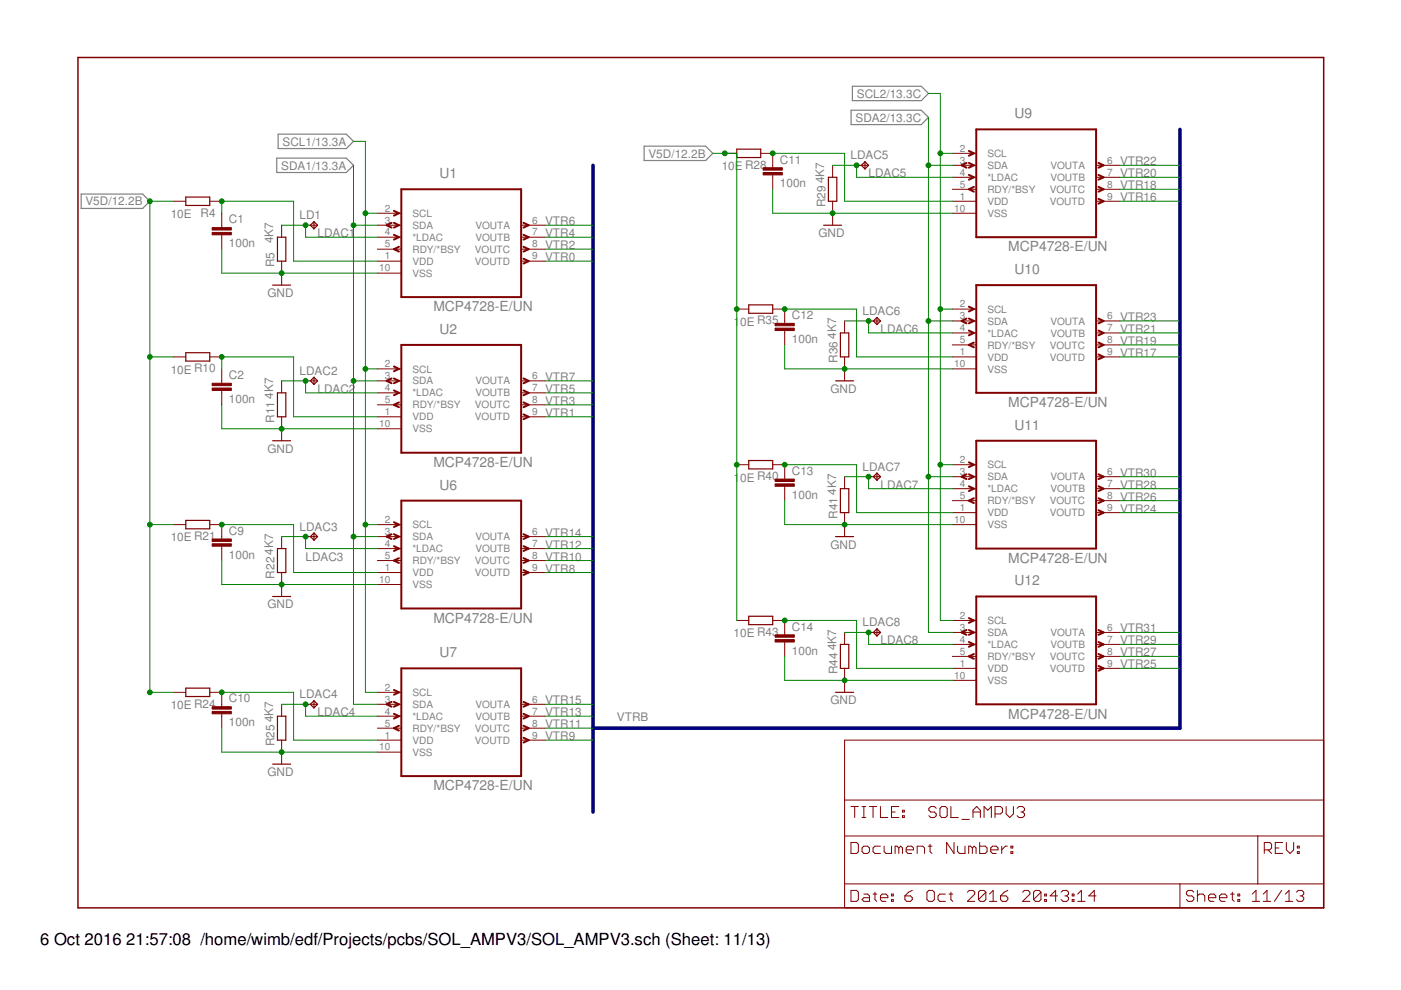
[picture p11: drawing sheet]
<svg xmlns="http://www.w3.org/2000/svg" width="297mm" height="210mm" viewBox="0 0 297 210" stroke-linecap="round" stroke-linejoin="round" font-family="sans-serif">
<path d="M180.7 18.3h14.6l1.5 1.5-1.5 1.5h-14.6zM58.7 33.5h14.7l1.6 1.6-1.6 1.5h-14.7zM59 28.4h14.4l1.6 1.6-1.6 1.5h-14.4zM136.6 31h13l1.5 1.5-1.5 1.5h-13zM180.4 23.4h14.9l1.5 1.5-1.5 1.5h-14.9zM17.2 41.1h13l1.6 1.6-1.6 1.5h-13z" fill="none" stroke="#808080" stroke-width=".25"/>
<path d="M16.5 12.2h264.1v180.3h-264.1z" fill="none" stroke="#800000" stroke-width=".32"/>
<g fill="none" stroke="#800000" stroke-width=".21">
<path d="M153.7 32.5h2.5M161.3 32.5h2.5v3.1M163.8 37.1v3M176.5 35.1v2.5M181.6 35.1h2.5M201.9 37.6h5.1M201.9 32.5h5.1M201.9 35.1h5.1M232.4 37.6h5.1M232.4 35.1h5.1M36.9 42.7h2.5M44.5 42.7h2.5"/>
<path d="M47 45.2v3.1M47 49.8v3M59.7 47.8v2.5M59.7 55.4v5.1M64.8 47.8h2.5M80 50.3h5.1M80 52.8h5.1M80 45.2h5.1M80 47.8h5.1M80 55.4h5.1M80 57.9h5.1M110.5 50.3h5.1"/>
<path d="M110.5 52.8h5.1M110.5 47.8h5.1M110.5 55.4h5.1M176.5 42.7v5.1M201.9 45.2h5.1M201.9 42.7h5.1M201.9 40.1h5.1M232.4 42.7h5.1M232.4 40.1h5.1M36.9 75.7h2.5M44.5 75.7h2.5M47 78.2v3.1"/>
<path d="M80 78.2h5.1M156.2 65.5h2.5M163.8 65.5h2.6v3.1M166.4 70.1v3M179.1 68.1v2.5M179.1 75.7v5.1M184.1 68.1h2.6M201.9 78.2h5.1M201.9 75.7h5.1M201.9 70.6h5.1M201.9 73.1h5.1M201.9 65.5h5.1"/>
<path d="M201.9 68.1h5.1M232.4 75.7h5.1M232.4 70.6h5.1M232.4 73.1h5.1M232.4 68.1h5.1M47 82.8v3M59.7 80.8v2.5M59.7 88.4v5.1M64.8 80.8h2.5M80 83.3h5.1M80 85.8h5.1M80 80.8h5.1"/>
<path d="M80 88.4h5.1M80 90.9h5.1M110.5 83.3h5.1M110.5 85.8h5.1M110.5 80.8h5.1M110.5 88.4h5.1M156.2 98.5h2.5M163.8 98.5h2.6v3.1M201.9 98.5h5.1M36.9 111.2h2.5M44.5 111.2h2.5v3.1M47 115.8v3.1"/>
<path d="M59.7 113.8v2.5M64.8 113.8h2.5M80 116.3h5.1M80 118.9h5.1M80 111.2h5.1M80 113.8h5.1M110.5 116.3h5.1M110.5 118.9h5.1M110.5 113.8h5.1M166.4 103.1v3.1M179.1 101.1v2.5M179.1 108.7v5.1"/>
<path d="M184.1 101.1h2.6M201.9 111.2h5.1M201.9 103.6h5.1M201.9 106.2h5.1M201.9 101.1h5.1M201.9 108.7h5.1M232.4 103.6h5.1M232.4 106.2h5.1M232.4 101.1h5.1M232.4 108.7h5.1M59.7 121.4v5.1M80 121.4h5.1"/>
<path d="M80 123.9h5.1M110.5 121.4h5.1M156.2 131.6h2.5M163.8 131.6h2.6v3M166.4 136.1v3.1M179.1 134.1v2.5M184.1 134.1h2.6M201.9 136.6h5.1M201.9 139.2h5.1M201.9 131.6h5.1M201.9 134.1h5.1M232.4 136.6h5.1"/>
<path d="M232.4 139.2h5.1M232.4 134.1h5.1M36.9 146.8h2.5M44.5 146.8h2.5v3M47 151.3v3.1M59.7 149.3v2.5M59.7 156.9v5.1M64.8 149.3h2.5M80 156.9h5.1M80 151.8h5.1M80 154.4h5.1M80 146.8h5.1"/>
<path d="M80 149.3h5.1M80 159.5h5.1M110.5 156.9h5.1M110.5 151.8h5.1M110.5 154.4h5.1M110.5 149.3h5.1M179.1 156.9h101.5v35.6h-101.5zM179.1 141.7v5.1M201.9 141.7h5.1M201.9 144.3h5.1M232.4 141.7h5.1M179.1 177.2h101.5"/>
<path d="M179.1 169.6h101.5M180.4 178.6h1.2l.4 .4v1.6l-.4 .4h-1.2zM180.4 171h1.6M181.2 171v2.3M182.8 179.8l.4-.4h.7l.4 .4v.8l-.4 .4h-.7l-.4-.4zM182.8 171h.8M182.8 173.3h.8M183.2 171v2.3M184.3 171h1.6M185.1 171v2.3M186.7 171v2.3h1.5M186.7 179.4h-1.2l-.4 .4v.8l.4 .4h1.2"/>
<path d="M187.5 179.4v1.2l.3 .4h1.2v-1.6M189 172.2h.8M190.6 171h-1.6v2.3h1.6M190.6 179.8l-.4-.4h-.4v1.6M190.6 179.8l.4-.4 .3 .4v1.2M190.6 179.8v1.2M191.3 173h.4v.3h-.4zM191.3 171.8h.4v.4h-.4zM196.8 179.4h.8M197.2 179v1.6l.4 .4M198.5 171.4l-.4-.4h-.8l-.4 .4v.4l.4 .4h.8l.4 .4v.4l-.4 .3h-.8l-.4-.3M199.7 171h.7l.4 .4v1.6l-.4 .3h-.7l-.4-.3v-1.6z"/>
<path d="M201.6 171v2.3h1.6M202.3 178.6v2.4l-1.6-2.4v2.4M203 179.4v1.2l.4 .4h1.2v-1.6M204 173.7h1.5M206.2 179.8l-.4-.4h-.4v1.6M206.2 179.8v1.2M206.2 179.8l.3-.4 .4 .4v1.2M206.3 172.2h1.6M206.3 173.3v-1.5l.8-.8 .8 .8v1.5M207.7 178.6v2.4h1.2l.4-.4v-.8l-.4-.4h-1.2M208.6 173.3v-2.3l.8 .8 .8-.8v2.3M211 172.6h1.1l.4-.4v-.8l-.4-.4h-1.1v2.3"/>
<path d="M212.4 179.4v1.6M213.3 171v1.6l.8 .7 .8-.7v-1.6M213.6 179.4h-.4l-.8 .8M214.3 179.4h.4v.4h-.4zM215.6 171.4l.4-.4h.8l.4 .4v.4l-.4 .4M216.4 172.2h.4M216.8 172.2l.4 .4v.4l-.4 .3h-.8l-.4-.3M266.7 177.2v10.2M270.4 179.8h.8M271.9 178.6h-1.5v2.4h1.5M272.7 178.6v1.6l.8 .8 .8-.8v-1.6M275.1 179.4h.4v.4h-.4z"/>
<path d="M179.1 187.4h101.5M180.4 188.8h1.2l.4 .4v1.5l-.4 .4h-1.2zM183.2 189.6h.7l.4 .3v1.2h-1.1l-.4-.4 .4-.4h1.1M185.1 189.6h.8M185.5 189.2v1.5l.4 .4M186.7 190.3h1.5v-.4l-.4-.3h-.8l-.3 .3v.8l.3 .4h.8M189 190.7h.4v.4h-.4zM189 189.6h.4v.3h-.4zM191.9 189.9h1.1l.4 .4v.4l-.4 .4h-.7l-.4-.4zM192.1 180.2h1.6v-.4l-.4-.4h-.8l-.4 .4v.8l.4 .4h.8M193.4 188.8l-.8 .4-.7 .7M194.5 181v-1.6h1.1l.4 .4v1.2"/>
<path d="M196.5 189.2l.4-.4h.8l.4 .4v1.5l-.4 .4h-.8l-.4-.4zM200.4 189.6h-1.1l-.4 .3v.8l.4 .4h1.1M201.2 189.6h.8M201.6 189.2v1.5l.4 .4M205.1 189.2l.4-.4h.8l.4 .4v.4l-1.6 1.5h1.6M209 189.2v1.5l-.4 .4h-.8l-.3-.4M209 189.2l-.4-.4h-.8l-.3 .4v1.5M209 189.2l-1.5 1.5M209.8 191.1h1.5M209.8 189.6l.8-.8v2.3M210.1 180.2h1.5v-.4l-.4-.4h-.8l-.3 .4v.8l.3 .4h.8M212.1 189.9h1.2l.4 .4v.4l-.4 .4h-.8l-.4-.4z"/>
<path d="M213.7 188.8l-.8 .4-.8 .7M214.3 180.6h.4v.4h-.4zM216.8 189.2l.4-.4h.8l.4 .4v.4l-1.6 1.5h1.6M220.7 189.2v1.5l-.4 .4h-.8l-.4-.4M220.7 189.2l-.4-.4h-.8l-.4 .4v1.5M220.7 189.2l-1.6 1.5M221.5 190.7h.4v.4h-.4zM221.5 189.6h.4v.3h-.4zM224.2 189.9h-1.5l1.1-1.1v2.3M225 189.2l.4-.4h.8l.3 .4v.4l-.3 .3M225.8 189.9h.4M226.2 189.9l.3 .4v.4l-.3 .4h-.8l-.4-.4"/>
<path d="M227.3 190.7h.4v.4h-.4zM227.3 189.6h.4v.3h-.4zM228.5 191.1h1.6M228.5 189.6l.8-.8v2.3M232.4 189.9h-1.6l1.2-1.1v2.3M250.2 187.4v5.1M253.1 189.2l-.4-.4h-.8l-.4 .4v.4l.4 .3h.8l.4 .4v.4l-.4 .4h-.8l-.4-.4M253.9 189.9l.4-.3h.8l.3 .3v1.2M253.9 188.8v2.3M256.2 190.3h1.6v-.4l-.4-.3h-.8l-.4 .3v.8l.4 .4h.8M258.6 190.3h1.5v-.4l-.4-.3h-.7l-.4 .3v.8l.4 .4h.7M260.9 189.6h.8"/>
<path d="M261.3 189.2v1.5l.4 .4M262.4 190.7h.4v.4h-.4zM262.4 189.6h.4v.3h-.4zM265.5 191.1h1.6M265.5 189.6l.8-.8v2.3M267.8 191.1h1.6M267.8 189.6l.8-.8v2.3M268.1 180.2h1.1l.4-.4v-.8l-.4-.4h-1.1v2.4M268.8 180.2l.8 .8M271.7 188.8l-1.5 2.3M272.5 191.1h1.6M272.5 189.6l.8-.8v2.3"/>
<path d="M274.9 189.2l.4-.4h.7l.4 .4v.4l-.4 .3M275.1 180.6h.4v.4h-.4zM275.6 189.9h.4M276 189.9l.4 .4v.4l-.4 .4h-.7l-.4-.4"/>
</g>
<g fill="none" stroke="#800000" stroke-width=".42">
<path d="M204.9 34.5l-1 .6 1 .5M205.4 32l1.1 .5-1.1 .5M205.4 34.5l1.1 .6-1.1 .5M205.4 37.1l1.1 .5-1.1 .5M206.5 39.6l-1.1 .5 1.1 .5M207 27.4h25.4v22.9h-25.4zM232.9 39.6l1.1 .5-1.1 .5M232.9 37.1l1.1 .5-1.1 .5M232.9 34.5l1.1 .6-1.1 .5M83 47.2l-1 .6 1 .5M83.5 44.7l1.1 .5-1.1 .5M83.5 47.2l1.1 .6-1.1 .5"/>
<path d="M83.5 49.8l1.1 .5-1.1 .5M84.6 52.3l-1.1 .5 1.1 .5M85.1 40.1h25.4v22.9h-25.4zM111 54.9l1.1 .5-1.1 .5M111 52.3l1.1 .5-1.1 .5M111 49.8l1.1 .5-1.1 .5M111 47.2l1.1 .6-1.1 .5M232.9 42.2l1.1 .5-1.1 .5M83.5 77.7l1.1 .5-1.1 .5M85.1 73.1h25.4v22.9h-25.4zM204.9 67.5l-1 .6 1 .5M205.4 65l1.1 .5-1.1 .5"/>
<path d="M205.4 67.5l1.1 .6-1.1 .5M205.4 70.1l1.1 .5-1.1 .5M206.5 72.6l-1.1 .5 1.1 .5M207 60.5h25.4v22.8h-25.4zM232.9 75.2l1.1 .5-1.1 .5M232.9 72.6l1.1 .5-1.1 .5M232.9 70.1l1.1 .5-1.1 .5M232.9 67.5l1.1 .6-1.1 .5M83 80.2l-1 .6 1 .5M83.5 80.2l1.1 .6-1.1 .5M83.5 82.8l1.1 .5-1.1 .5M84.6 85.3l-1.1 .5 1.1 .5"/>
<path d="M111 87.9l1.1 .5-1.1 .5M111 85.3l1.1 .5-1.1 .5M111 82.8l1.1 .5-1.1 .5M111 80.2l1.1 .6-1.1 .5M205.4 98l1.1 .5-1.1 .5M207 93.5h25.4v22.8h-25.4zM83 113.3l-1 .5 1 .5M83.5 110.7l1.1 .5-1.1 .5M83.5 113.3l1.1 .5-1.1 .5M83.5 115.8l1.1 .5-1.1 .5M84.6 118.3l-1.1 .6 1.1 .5M85.1 106.2h25.4v22.8h-25.4z"/>
<path d="M111 118.3l1.1 .6-1.1 .5M111 115.8l1.1 .5-1.1 .5M111 113.3l1.1 .5-1.1 .5M204.9 100.6l-1 .5 1 .5M205.4 100.6l1.1 .5-1.1 .5M205.4 103.1l1.1 .5-1.1 .5M206.5 105.6l-1.1 .6 1.1 .5M232.9 108.2l1.1 .5-1.1 .5M232.9 105.6l1.1 .6-1.1 .5M232.9 103.1l1.1 .5-1.1 .5M232.9 100.6l1.1 .5-1.1 .5M111 120.9l1.1 .5-1.1 .5"/>
<path d="M204.9 133.6l-1 .5 1 .5M205.4 131l1.1 .6-1.1 .5M205.4 133.6l1.1 .5-1.1 .5M205.4 136.1l1.1 .5-1.1 .5M206.5 138.7l-1.1 .5 1.1 .5M207 126.5h25.4v22.8h-25.4zM232.9 138.7l1.1 .5-1.1 .5M232.9 136.1l1.1 .5-1.1 .5M232.9 133.6l1.1 .5-1.1 .5M83 148.8l-1 .5 1 .5M83.5 146.3l1.1 .5-1.1 .5M83.5 148.8l1.1 .5-1.1 .5"/>
<path d="M83.5 151.3l1.1 .5-1.1 .6M84.6 153.9l-1.1 .5 1.1 .5M85.1 141.7h25.4v22.8h-25.4zM111 156.4l1.1 .5-1.1 .5M111 153.9l1.1 .5-1.1 .5M111 151.3l1.1 .5-1.1 .6M111 148.8l1.1 .5-1.1 .5M232.9 141.2l1.1 .5-1.1 .5"/>
</g>
<g fill="#800000" stroke="#800000" stroke-width=".21">
<path d="M45 49.3h4v.5h-4z"/>
<path d="M45 48.3h4v.5h-4z"/>
<path d="M45 82.3h4v.5h-4z"/>
<path d="M45 81.3h4v.5h-4z"/>
<path d="M45 115.3h4v.5h-4z"/>
<path d="M45 114.3h4v.5h-4z"/>
<path d="M45 150.8h4v.5h-4z"/>
<path d="M45 149.8h4v.5h-4z"/>
<path d="M161.8 36.6h4.1v.5h-4.1z"/>
<path d="M161.8 35.6h4.1v.5h-4.1z"/>
<path d="M164.3 69.6h4.1v.5h-4.1z"/>
<path d="M164.3 68.6h4.1v.5h-4.1z"/>
<path d="M164.3 102.6h4.1v.5h-4.1z"/>
<path d="M164.3 101.6h4.1v.5h-4.1z"/>
<path d="M164.3 135.6h4.1v.5h-4.1z"/>
<path d="M164.3 134.6h4.1v.5h-4.1z"/>
</g>
<g fill="none" stroke="#800000" stroke-width=".25">
<path d="M156.2 31.6h5.1v1.8h-5.1zM175.6 37.6h1.8v5.1h-1.8zM183.4 34.3l.7 .8-.7 .7M183.4 34.3l-.8 .8 .8 .7M183.4 34.3v1.5M39.4 41.8h5.1v1.8h-5.1zM58.8 50.3h1.8v5.1h-1.8zM66.6 47l.7 .8-.7 .7M66.6 47l-.8 .8 .8 .7M66.6 47v1.5M174.6 47.8h3.8M39.4 74.8h5.1v1.8h-5.1z"/>
<path d="M57.8 60.5h3.8M66.6 80v1.5M66.6 80l.7 .8-.7 .7M66.6 80l-.8 .8 .8 .7M158.7 64.6h5.1v1.8h-5.1zM178.2 70.6h1.8v5.1h-1.8zM185.9 67.3l.8 .8-.8 .7M185.9 67.3l-.7 .8 .7 .7M185.9 67.3v1.5M57.8 93.5h3.8M58.8 83.3h1.8v5.1h-1.8zM158.7 97.6h5.1v1.8h-5.1z"/>
<path d="M177.2 80.8h3.8M39.4 110.3h5.1v1.8h-5.1zM58.8 116.3h1.8v5.1h-1.8zM66.6 113v1.5M66.6 113l.7 .8-.7 .7M66.6 113l-.8 .8 .8 .7M177.2 113.8h3.8M178.2 103.6h1.8v5.1h-1.8zM185.9 100.3v1.5M185.9 100.3l.8 .8-.8 .7M185.9 100.3l-.7 .8 .7 .7M57.8 126.5h3.8"/>
<path d="M158.7 130.7h5.1v1.7h-5.1zM178.2 136.6h1.8v5.1h-1.8zM185.9 133.3v1.6M185.9 133.3l.8 .8-.8 .8M185.9 133.3l-.7 .8 .7 .8M39.4 145.9h5.1v1.8h-5.1zM58.8 151.8h1.8v5.1h-1.8zM66.6 148.6v1.5M66.6 148.6l.7 .7-.7 .8M66.6 148.6l-.8 .7 .8 .8M177.2 146.8h3.8M57.8 162h3.8"/>
</g>
<path d="M125.7 35.1v137.1M250.2 27.4v127h-124.5" fill="none" stroke="#000080" stroke-width=".76"/>
<g fill="none" stroke="#008000" stroke-width=".21">
<path d="M196.8 19.8h2.6v111.8h2.5M75 30h2.5v116.8h2.5M75 35.1v114.2h5M151.1 32.5h5.1v99.1M163.8 32.5h15.3v10.2h22.8M176.5 35.1h5.1v2.5h20.3M196.8 35.1h5.1M196.8 24.9v109.2h5.1M199.4 32.5h2.5M237.5 35.1h12.7M237.5 37.6h12.7M36.9 42.7h-5.1v104.1h5.1"/>
<path d="M47 52.8v5.1h33M47 45.2v-2.5h15.3v12.7h17.7M59.7 47.8h5.1v2.5h15.2M75 47.8h5M77.5 45.2h2.5M115.6 47.8h10.1M115.6 50.3h10.1M115.6 55.4h10.1M115.6 52.8h10.1M163.8 40.1v5.1h38.1M237.5 42.7h12.7M237.5 40.1h12.7"/>
<path d="M31.8 75.7h5.1M47 78.2v-2.5h15.3v12.7h17.7M77.5 78.2h2.5M166.4 73.1v5.1h35.5M166.4 65.5h15.2v10.2h20.3M179.1 68.1h5v2.5h17.8M196.8 68.1h5.1M199.4 65.5h2.5M237.5 75.7h12.7M237.5 68.1h12.7M237.5 70.6h12.7M237.5 73.1h12.7"/>
<path d="M47 85.8v5.1h33M59.7 80.8h5.1v2.5h15.2M75 80.8h5M115.6 80.8h10.1M115.6 88.4h10.1M115.6 83.3h10.1M115.6 85.8h10.1M166.4 98.5h15.2v10.2h20.3M199.4 98.5h2.5M31.8 111.2h5.1M47 118.9v5h33M47 111.2h15.3v10.2h17.7"/>
<path d="M59.7 113.8h5.1v2.5h15.2M75 113.8h5M77.5 111.2h2.5M115.6 113.8h10.1M115.6 116.3h10.1M115.6 118.9h10.1M166.4 106.2v5h35.5M179.1 101.1h5v2.5h17.8M196.8 101.1h5.1M237.5 101.1h12.7M237.5 108.7h12.7M237.5 103.6h12.7"/>
<path d="M237.5 106.2h12.7M115.6 121.4h10.1M166.4 139.2v5.1h35.5M166.4 131.6h15.2v10.1h20.3M179.1 134.1h5v2.5h17.8M237.5 134.1h12.7M237.5 136.6h12.7M237.5 139.2h12.7M47 154.4v5.1h33M47 146.8h15.3v10.1h17.7M59.7 149.3h5.1v2.5h15.2M115.6 149.3h10.1"/>
<path d="M115.6 156.9h10.1M115.6 151.8h10.1M115.6 154.4h10.1M237.5 141.7h12.7"/>
</g>
<g fill="#008000" stroke="#008000" stroke-width=".21">
<circle cx="59.7" cy="57.9" r=".51"/>
<circle cx="59.7" cy="90.9" r=".51"/>
<circle cx="59.7" cy="123.9" r=".51"/>
<circle cx="59.7" cy="159.5" r=".51"/>
<circle cx="176.5" cy="45.2" r=".51"/>
<circle cx="179.1" cy="78.2" r=".51"/>
<circle cx="179.1" cy="111.2" r=".51"/>
<circle cx="179.1" cy="144.3" r=".51"/>
<circle cx="64.8" cy="47.8" r=".51"/>
<circle cx="47" cy="42.7" r=".51"/>
<circle cx="31.8" cy="75.7" r=".51"/>
<circle cx="31.8" cy="111.2" r=".51"/>
<circle cx="31.8" cy="146.8" r=".51"/>
<circle cx="31.8" cy="42.7" r=".51"/>
<circle cx="153.7" cy="32.5" r=".51"/>
<circle cx="156.2" cy="65.5" r=".51"/>
<circle cx="156.2" cy="98.5" r=".51"/>
<circle cx="77.5" cy="111.2" r=".51"/>
<circle cx="77.5" cy="78.2" r=".51"/>
<circle cx="77.5" cy="45.2" r=".51"/>
<circle cx="75" cy="113.8" r=".51"/>
<circle cx="75" cy="80.8" r=".51"/>
<circle cx="75" cy="47.8" r=".51"/>
<circle cx="47" cy="75.7" r=".51"/>
<circle cx="64.8" cy="80.8" r=".51"/>
<circle cx="47" cy="111.2" r=".51"/>
<circle cx="64.8" cy="113.8" r=".51"/>
<circle cx="47" cy="146.8" r=".51"/>
<circle cx="64.8" cy="149.3" r=".51"/>
<circle cx="163.8" cy="32.5" r=".51"/>
<circle cx="199.4" cy="65.5" r=".51"/>
<circle cx="199.4" cy="32.5" r=".51"/>
<circle cx="199.4" cy="98.5" r=".51"/>
<circle cx="196.8" cy="68.1" r=".51"/>
<circle cx="196.8" cy="35.1" r=".51"/>
<circle cx="196.8" cy="101.1" r=".51"/>
<circle cx="181.6" cy="35.1" r=".51"/>
<circle cx="166.4" cy="65.5" r=".51"/>
<circle cx="184.1" cy="68.1" r=".51"/>
<circle cx="166.4" cy="98.5" r=".51"/>
<circle cx="184.1" cy="101.1" r=".51"/>
<circle cx="166.4" cy="131.6" r=".51"/>
<circle cx="184.1" cy="134.1" r=".51"/>
</g>
<g font-size="3.5">
<text x="8.5" y="200.4">6 Oct 2016</text>
<text x="26.8" y="200.4">21:57:08 /home/wimb/edf/Projects/pcbs/SOL_AMPV3/SOL_AMPV3.sch (Sheet: 11/13)</text>
</g>
<g font-size="2.9" fill="#808080">
<text x="215.1" y="25.1">U9</text>
<text x="93.2" y="37.8">U1</text>
<text x="213.8" y="53.3">MCP4728-E/UN</text>
<text x="215.1" y="58.1">U10</text>
<text x="91.9" y="66">MCP4728-E/UN</text>
<text x="93.2" y="70.8">U2</text>
<text x="213.8" y="86.3">MCP4728-E/UN</text>
<text x="215.1" y="91.1">U11</text>
<text x="91.9" y="99">MCP4728-E/UN</text>
<text x="93.2" y="103.8">U6</text>
<text x="213.8" y="119.3">MCP4728-E/UN</text>
<text x="215.1" y="124.1">U12</text>
<text x="91.9" y="132">MCP4728-E/UN</text>
<text x="93.2" y="139.3">U7</text>
<text x="213.8" y="152.3">MCP4728-E/UN</text>
<text x="91.9" y="167.6">MCP4728-E/UN</text>
</g>
<g font-size="2.5" fill="#808080">
<text x="181.7" y="20.7">SCL2/13.3C</text>
<text x="181.4" y="25.8">SDA2/13.3C</text>
<text x="59.6" y="35.9">SDA1/13.3A</text>
<text x="59.9" y="30.9">SCL1/13.3A</text>
<text x="137.5" y="33.4">V5D/12.2B</text>
<text x="165.3" y="34.7">C11</text>
<text x="180.3" y="33.8">LDAC5</text>
<text x="237.5" y="35">VTR22</text>
<text x="153" y="36.1">10E R28</text>
<text x="165.3" y="39.7">100n</text>
<text x="174.7" y="38.9" transform="rotate(-90 174.7 38.9)">4K7</text>
<text x="184.1" y="37.6">LDAC5</text>
<text x="237.5" y="40.1">VTR18</text>
<text x="237.5" y="37.6">VTR20</text>
<text x="18.1" y="43.6">V5D/12.2B</text>
<text x="36.2" y="46.2">10E</text>
<text x="42.5" y="45.9">R4</text>
<text x="48.5" y="47.4">C1</text>
<text x="63.5" y="46.5">LD1</text>
<text x="115.6" y="47.7">VTR6</text>
<text x="175" y="43.9" transform="rotate(-90 175 43.9)">R29</text>
<text x="237.5" y="42.7">VTR16</text>
<text x="48.5" y="52.4">100n</text>
<text x="57.9" y="51.6" transform="rotate(-90 57.9 51.6)">4K7</text>
<text x="67.3" y="50.3">LDAC1</text>
<text x="115.6" y="52.8">VTR2</text>
<text x="115.6" y="50.3">VTR4</text>
<text x="173.5" y="50.3">GND</text>
<text x="58.2" y="56.6" transform="rotate(-90 58.2 56.6)">R5</text>
<text x="115.6" y="55.4">VTR0</text>
<text x="56.7" y="63">GND</text>
<text x="155.6" y="69.1">1</text>
<text x="156.9" y="69.1">0E R35</text>
<text x="167.9" y="67.7">C12</text>
<text x="177.3" y="71.9" transform="rotate(-90 177.3 71.9)">4K7</text>
<text x="182.9" y="66.8">LDAC6</text>
<text x="186.7" y="70.6">LDAC6</text>
<text x="237.5" y="70.6">VTR21</text>
<text x="237.5" y="68.1">VTR23</text>
<text x="167.9" y="72.8">100n</text>
<text x="177.6" y="76.9" transform="rotate(-90 177.6 76.9)">R36</text>
<text x="237.5" y="75.7">VTR17</text>
<text x="237.5" y="73.1">VTR19</text>
<text x="36.2" y="79.2">10E R10</text>
<text x="48.5" y="80.4">C2</text>
<text x="63.5" y="79.5">LDAC2</text>
<text x="67.3" y="83.3">LDAC2</text>
<text x="115.6" y="83.3">VTR5</text>
<text x="115.6" y="80.8">VTR7</text>
<text x="176.1" y="83.3">GND</text>
<text x="48.5" y="85.5">100n</text>
<text x="57.9" y="84.6" transform="rotate(-90 57.9 84.6)">4K7</text>
<text x="58.2" y="89.6" transform="rotate(-90 58.2 89.6)">R11</text>
<text x="115.6" y="88.4">VTR1</text>
<text x="115.6" y="85.8">VTR3</text>
<text x="56.7" y="96">GND</text>
<text x="167.9" y="100.7">C13</text>
<text x="182.9" y="99.8">LDAC7</text>
<text x="237.5" y="101.1">VTR30</text>
<text x="155.6" y="102.1">1</text>
<text x="156.9" y="102.1">0E R40</text>
<text x="167.9" y="105.8">100n</text>
<text x="177.3" y="104.9" transform="rotate(-90 177.3 104.9)">4K7</text>
<text x="186.7" y="103.6">LDAC7</text>
<text x="237.5" y="106.2">VTR26</text>
<text x="237.5" y="103.6">VTR28</text>
<text x="48.5" y="113.4">C9</text>
<text x="63.5" y="112.5">LDAC3</text>
<text x="115.6" y="113.8">VTR14</text>
<text x="177.6" y="110" transform="rotate(-90 177.6 110)">R41</text>
<text x="237.5" y="108.7">VTR24</text>
<text x="36.2" y="114.8">10E R21</text>
<text x="48.5" y="118.5">100n</text>
<text x="57.9" y="117.6" transform="rotate(-90 57.9 117.6)">4K7</text>
<text x="64.8" y="118.8">LDAC3</text>
<text x="115.6" y="118.8">VTR10</text>
<text x="115.6" y="116.3">VTR12</text>
<text x="176.1" y="116.3">GND</text>
<text x="58.2" y="122.7" transform="rotate(-90 58.2 122.7)">R22</text>
<text x="115.6" y="121.4">VTR8</text>
<text x="56.7" y="129">GND</text>
<text x="155.6" y="135.1">10E R43</text>
<text x="167.9" y="133.7">C14</text>
<text x="177.3" y="137.9" transform="rotate(-90 177.3 137.9)">4K7</text>
<text x="182.9" y="132.8">LDAC8</text>
<text x="186.7" y="136.6">LDAC8</text>
<text x="237.5" y="136.6">VTR29</text>
<text x="237.5" y="134.1">VTR31</text>
<text x="167.9" y="138.8">100n</text>
<text x="177.6" y="143" transform="rotate(-90 177.6 143)">R44</text>
<text x="237.5" y="141.7">VTR25</text>
<text x="237.5" y="139.2">VTR27</text>
<text x="48.5" y="148.9">C10</text>
<text x="63.5" y="148.1">LDAC4</text>
<text x="115.6" y="149.3">VTR15</text>
<text x="176.1" y="149.3">GND</text>
<text x="36.2" y="150.3">10E R24</text>
<text x="48.5" y="154">100n</text>
<text x="57.9" y="153.1" transform="rotate(-90 57.9 153.1)">4K7</text>
<text x="67.3" y="151.9">LDAC4</text>
<text x="115.6" y="154.4">VTR11</text>
<text x="115.6" y="151.9">VTR13</text>
<text x="130.8" y="152.9">VTRB</text>
<text x="58.2" y="158.2" transform="rotate(-90 58.2 158.2)">R25</text>
<text x="115.6" y="156.9">VTR9</text>
<text x="56.7" y="164.6">GND</text>
</g>
<g font-size="2.1" fill="#808080">
<text x="203.5" y="32.2">2</text>
<text x="203.5" y="34.7">3</text>
<text x="209.3" y="33.3">SCL</text>
<text x="209.3" y="35.8">SDA</text>
<text x="222.7" y="35.8">VOUTA</text>
<text x="234.7" y="34.7">6</text>
<text x="203.5" y="37.2">4</text>
<text x="203.5" y="39.8">5</text>
<text x="209.3" y="38.4">*LDAC</text>
<text x="209.3" y="40.9">RDY/*BSY</text>
<text x="222.6" y="40.9">VOUTC</text>
<text x="222.7" y="38.4">VOUTB</text>
<text x="234.7" y="37.2">7</text>
<text x="234.7" y="39.8">8</text>
<text x="81.6" y="44.9">2</text>
<text x="81.6" y="47.4">3</text>
<text x="87.4" y="46">SCL</text>
<text x="112.8" y="47.4">6</text>
<text x="202.3" y="44.9">10</text>
<text x="203.5" y="42.3">1</text>
<text x="209.3" y="43.4">VDD</text>
<text x="209.3" y="46">VSS</text>
<text x="222.6" y="43.4">VOUTD</text>
<text x="234.7" y="42.3">9</text>
<text x="81.6" y="49.9">4</text>
<text x="81.6" y="52.5">5</text>
<text x="87.4" y="51">*LDAC</text>
<text x="87.4" y="53.6">RDY/*BSY</text>
<text x="87.4" y="48.5">SDA</text>
<text x="100.7" y="53.6">VOUTC</text>
<text x="100.8" y="48.5">VOUTA</text>
<text x="100.8" y="51">VOUTB</text>
<text x="112.8" y="49.9">7</text>
<text x="112.8" y="52.5">8</text>
<text x="80.4" y="57.5">10</text>
<text x="81.6" y="55">1</text>
<text x="87.4" y="56.1">VDD</text>
<text x="87.4" y="58.7">VSS</text>
<text x="100.7" y="56.1">VOUTD</text>
<text x="112.8" y="55">9</text>
<text x="203.5" y="65.2">2</text>
<text x="203.5" y="70.2">4</text>
<text x="203.5" y="67.7">3</text>
<text x="209.3" y="71.4">*LDAC</text>
<text x="209.3" y="66.3">SCL</text>
<text x="209.3" y="68.8">SDA</text>
<text x="222.7" y="68.8">VOUTA</text>
<text x="222.7" y="71.4">VOUTB</text>
<text x="234.7" y="67.7">6</text>
<text x="234.7" y="70.2">7</text>
<text x="81.6" y="77.9">2</text>
<text x="202.3" y="77.9">10</text>
<text x="203.5" y="72.8">5</text>
<text x="203.5" y="75.3">1</text>
<text x="209.3" y="73.9">RDY/*BSY</text>
<text x="209.3" y="76.4">VDD</text>
<text x="222.6" y="73.9">VOUTC</text>
<text x="222.6" y="76.4">VOUTD</text>
<text x="234.7" y="72.8">8</text>
<text x="234.7" y="75.3">9</text>
<text x="81.6" y="82.9">4</text>
<text x="81.6" y="80.4">3</text>
<text x="87.4" y="79">SCL</text>
<text x="87.4" y="81.5">SDA</text>
<text x="100.8" y="81.5">VOUTA</text>
<text x="112.8" y="80.4">6</text>
<text x="112.8" y="82.9">7</text>
<text x="209.3" y="79">VSS</text>
<text x="81.6" y="85.5">5</text>
<text x="81.6" y="88">1</text>
<text x="87.4" y="84.1">*LDAC</text>
<text x="87.4" y="86.6">RDY/*BSY</text>
<text x="87.4" y="89.1">VDD</text>
<text x="100.7" y="86.6">VOUTC</text>
<text x="100.7" y="89.1">VOUTD</text>
<text x="100.8" y="84.1">VOUTB</text>
<text x="112.8" y="85.5">8</text>
<text x="112.8" y="88">9</text>
<text x="80.4" y="90.6">10</text>
<text x="87.4" y="91.7">VSS</text>
<text x="203.5" y="98.2">2</text>
<text x="203.5" y="100.7">3</text>
<text x="209.3" y="99.3">SCL</text>
<text x="209.3" y="101.8">SDA</text>
<text x="222.7" y="101.8">VOUTA</text>
<text x="234.7" y="100.7">6</text>
<text x="203.5" y="103.3">4</text>
<text x="203.5" y="105.8">5</text>
<text x="209.3" y="104.4">*LDAC</text>
<text x="209.3" y="106.9">RDY/*BSY</text>
<text x="222.6" y="106.9">VOUTC</text>
<text x="222.7" y="104.4">VOUTB</text>
<text x="234.7" y="103.3">7</text>
<text x="234.7" y="105.8">8</text>
<text x="81.6" y="110.9">2</text>
<text x="81.6" y="113.4">3</text>
<text x="87.4" y="112">SCL</text>
<text x="112.8" y="113.4">6</text>
<text x="202.3" y="110.9">10</text>
<text x="203.5" y="108.3">1</text>
<text x="209.3" y="109.5">VDD</text>
<text x="209.3" y="112">VSS</text>
<text x="222.6" y="109.5">VOUTD</text>
<text x="234.7" y="108.3">9</text>
<text x="81.6" y="116">4</text>
<text x="81.6" y="118.5">5</text>
<text x="87.4" y="117.1">*LDAC</text>
<text x="87.4" y="119.6">RDY/*BSY</text>
<text x="87.4" y="114.5">SDA</text>
<text x="100.7" y="119.6">VOUTC</text>
<text x="100.8" y="114.5">VOUTA</text>
<text x="100.8" y="117.1">VOUTB</text>
<text x="112.8" y="116">7</text>
<text x="112.8" y="118.5">8</text>
<text x="80.4" y="123.6">10</text>
<text x="81.6" y="121">1</text>
<text x="87.4" y="122.1">VDD</text>
<text x="87.4" y="124.7">VSS</text>
<text x="100.7" y="122.1">VOUTD</text>
<text x="112.8" y="121">9</text>
<text x="203.5" y="131.2">2</text>
<text x="203.5" y="136.3">4</text>
<text x="203.5" y="133.7">3</text>
<text x="209.3" y="137.4">*LDAC</text>
<text x="209.3" y="132.3">SCL</text>
<text x="209.3" y="134.8">SDA</text>
<text x="222.7" y="134.8">VOUTA</text>
<text x="222.7" y="137.4">VOUTB</text>
<text x="234.7" y="133.7">6</text>
<text x="234.7" y="136.3">7</text>
<text x="202.3" y="143.9">10</text>
<text x="203.5" y="138.8">5</text>
<text x="203.5" y="141.3">1</text>
<text x="209.3" y="139.9">RDY/*BSY</text>
<text x="209.3" y="142.5">VDD</text>
<text x="222.6" y="139.9">VOUTC</text>
<text x="222.6" y="142.5">VOUTD</text>
<text x="234.7" y="138.8">8</text>
<text x="234.7" y="141.3">9</text>
<text x="81.6" y="146.4">2</text>
<text x="81.6" y="149">3</text>
<text x="87.4" y="147.5">SCL</text>
<text x="112.8" y="149">6</text>
<text x="209.3" y="145">VSS</text>
<text x="81.6" y="151.5">4</text>
<text x="81.6" y="154">5</text>
<text x="87.4" y="152.6">*LDAC</text>
<text x="87.4" y="155.2">RDY/*BSY</text>
<text x="87.4" y="150.1">SDA</text>
<text x="100.7" y="155.2">VOUTC</text>
<text x="100.8" y="150.1">VOUTA</text>
<text x="100.8" y="152.6">VOUTB</text>
<text x="112.8" y="151.5">7</text>
<text x="112.8" y="154">8</text>
<text x="80.4" y="159.1">10</text>
<text x="81.6" y="156.6">1</text>
<text x="87.4" y="157.7">VDD</text>
<text x="87.4" y="160.2">VSS</text>
<text x="100.7" y="157.7">VOUTD</text>
<text x="112.8" y="156.6">9</text>
</g>
</svg>
